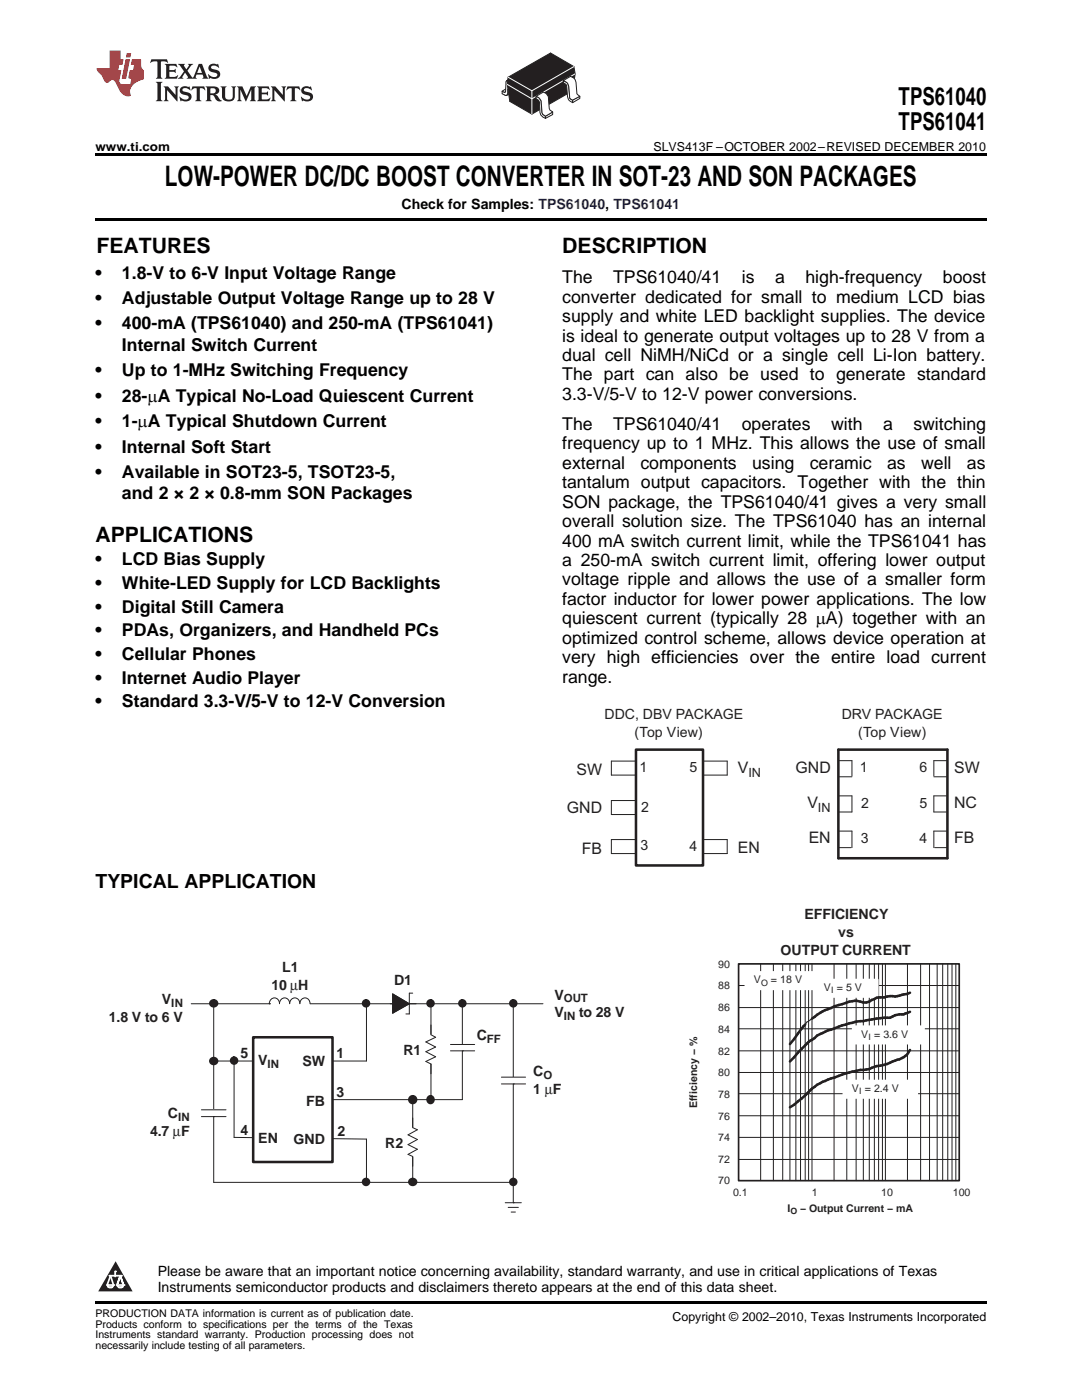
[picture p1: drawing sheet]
<svg xmlns="http://www.w3.org/2000/svg" width="216mm" height="279mm" viewBox="0 0 216 279" stroke-linecap="round" stroke-linejoin="round" font-family="sans-serif">
<path d="M30.2 11.8l-.2 .8a1.31 1.31 0 0 1 1.4-.3v2.9l-.3 .5h1.3l-.3-.5v-2.7l.3-.3a1.09 1.09 0 0 1 1.1 .4l-.2-.8zM32.9 12.8l.3 .4v2l-.3 .5h2.4l.2-.7a1.48 1.48 0 0 1-1.7 .3v-1l1 .1 .2 .2v-.9l-.2 .3h-1v-.7l.2-.2a1.73 1.73 0 0 1 1.4 .3l-.2-.6zM35.5 12.8l1.2 1.4-.7 1-.5 .5h1.1l-.2-.3 .5-.9 .6 .9-.2 .3h2l-.3-.3 .2-.5h1.2l.2 .5-.2 .3h1.2l-.3-.4-1-2.5h-.6l-1.3 2.7-1-1.4 1.1-1.3h-1l.2 .2-.5 .9-.5-.9 .2-.2zM39.8 13.3l.5 1.3h-1zM41.9 12.9a.83 .83 0 0 0-.3 1 .83 .83 0 0 0 .8 .5l.8 .2 .2 .3a1 1 0 0 1-1 .5 1 1 0 0 1-.8-.6l.1 .9 .2-.1a1.65 1.65 0 0 0 2-.5 .89 .89 0 0 0-.8-1.2l-.8-.2-.2-.3a.91 .91 0 0 1 1.6 .2l-.2-.8h-.4a1.34 1.34 0 0 0-1.2 .1zM31.1 16.3l.3 .5v2.9l-.3 .5h1.3l-.3-.5v-2.9l.3-.5zM32.7 17.2l.2 .5v2l-.2 .5h.9l-.3-.5 .1-1.7 2 2.2v-2.5l.3-.5h-.9l.2 .3v1.4l-1.5-1.7zM36.2 17.4a.83 .83 0 0 0-.3 .9 .83 .83 0 0 0 .8 .6l.8 .2 .2 .3a1 1 0 0 1-1 .5 1 1 0 0 1-.8-.6l.1 .9 .2-.1a1.66 1.66 0 0 0 2-.5 .89 .89 0 0 0-.9-1.2l-.7-.2-.2-.3a.91 .91 0 0 1 1.6 .2l-.2-.9-.4 .1a1.36 1.36 0 0 0-1.2 .1zM38.4 17.2l-.2 .9a.61 .61 0 0 1 1.1-.3v1.9l-.4 .5h1.3l-.3-.5v-1.9l.2-.2a.81 .81 0 0 1 .8 .5l-.1-.9zM41 17.2l.3 .5v2l-.3 .5h1.3l-.3-.3v-.9a.72 .72 0 0 1 .9 .6 .85 .85 0 0 0 1.4 .5l-.5-.3-.5-.7-.3-.3a.78 .78 0 0 0 .7-.7 .78 .78 0 0 0-.7-.8zM42 17.7l.2-.1a.6 .6 0 0 1 .7 .1 .6 .6 0 0 1 .1 .7l-.2 .2h-.8zM44 17.2l.3 .3a3.4 3.4 0 0 0 .3 2.4 1.57 1.57 0 0 0 2.2-.3l.1-2.1 .2-.3h-1l.3 .5v1.5a.76 .76 0 0 1-.7 .7 .76 .76 0 0 1-.8-.7v-1.5l.3-.5zM47.3 17.2l.3 .5v2l-.3 .5h.9l-.2-.5v-1.8l1 2.3 1.1-2.3v1.8l-.2 .5h1.2l-.3-.5v-2l.3-.5h-1.1l-.8 2-.8-2zM51.3 17.2l.3 .5v2l-.3 .5h2.4l.2-.7a1.49 1.49 0 0 1-1.6 .3l-.1-1h1l.3 .3v-.9l-.3 .3h-1v-.7l.3-.2a1.73 1.73 0 0 1 1.4 .3l-.3-.7zM54.1 17.2l.3 .5v2l-.3 .5h1l-.4-.5 .1-1.7 2 2.2v-2.5l.3-.5h-.9l.2 .3v1.4l-1.5-1.7zM57.4 17.2l-.2 .9a.8 .8 0 0 1 1-.5v2.1l-.3 .5h1.3l-.4-.5v-1.9l.2-.2a.81 .81 0 0 1 .9 .5l-.2-.9zM60.4 17.4a.83 .83 0 0 0-.3 .9 .83 .83 0 0 0 .8 .6l.8 .2 .2 .3a1 1 0 0 1-1 .5 1 1 0 0 1-.8-.6l.2 .9 .1-.1a1.66 1.66 0 0 0 2-.5 .89 .89 0 0 0-.8-1.2l-.8-.2-.2-.3a.91 .91 0 0 1 1.6 .2l-.2-.9-.3 .1a1.35 1.35 0 0 0-1.3 .1z" fill="#231f20"/>
<path d="M21.9 10.1v3.5h-2.6a2.13 2.13 0 0 0 .9 1.4l.4 .6a.94 .94 0 0 0 1.1 .9 .75 .75 0 0 1 .6-.5 .75 .75 0 0 1 .7 .4l.5 1a2.1 2.1 0 0 0 2.6 1.7 2.2 2.2 0 0 1 1.7-3l.9-.3v-1.8a1.16 1.16 0 0 1-.5-1v-1.2h-1.9l-.2 1.2h.7l-.3 1h-.6l-.3 1.3v.3l.6 .1-.2 1.1h-.9a.93 .93 0 0 1-1.3-.8l.4-2h-.6l.2-1h.6l.3-1.2h-.6v-1.7zM25.1 11.8l-.8 3.9h.9l.7-3.9zM25.3 10.6l-.2 .9h.9l.2-.9z" fill="#ee1d23"/>
<path d="M101.4 15.4l8.5-4.8 4.6 2.7 .3 1.4-.5 3.4-8.2 4.7-4.4-2.6-.5-3.4z" fill-rule="evenodd" fill="#231f20"/>
<g fill="none" stroke="#231f20" stroke-width=".2">
<path d="M100.9 17.8l-.7 .4M101.1 16.1l-.1 .2-.1 2-.2 .2-.5-.3M101.2 16.8l.5 3.4 4.4 2.6M101.3 16l-.2 .1M101.3 17.8v.9l-.3 .3-.8-.3v-.5M101.4 15.4l-.2 1.4M101.4 15.4l4.7 2.7M101.4 15.9l-.3 .2M101.5 18.8l-.4 .2M106.1 18.1v4.7M114.5 13.3l-4.6-2.7-8.5 4.8M114.5 13.3l-8.4 4.8"/>
<path d="M114.5 13.3l.3 1.4M114.8 14.7l-8.7 5-4.9-2.9M114.8 14.7l-.5 3.4-8.2 4.7"/>
</g>
<path d="M106.1 18.1v4.7M114.5 13.3l-8.4 4.8-4.7-2.7M114.8 14.7l-8.7 5-4.9-2.9" fill="none" stroke="#fff" stroke-width=".2"/>
<path d="M112.4 16.1a1.34 1.34 0 0 1 1.1 1.2l.2 2.3 .6 .4v.5a1.39 1.39 0 0 1-1.1-1.2l-.1-2.3-.7-.5z" fill-rule="evenodd" fill="#fff"/>
<path d="M112.4 16.1a1.34 1.34 0 0 1 1.1 1.2l.2 2.3 .6 .4v.5a1.39 1.39 0 0 1-1.1-1.2l-.1-2.3-.7-.5z" fill="none" stroke="#231f20" stroke-width=".2"/>
<path d="M114.3 20l1.4-.8v.4l-1.4 .9z" fill="#fff"/>
<path d="M114.3 20l1.4-.8v.4l-1.4 .9z" fill="none" stroke="#231f20" stroke-width=".2"/>
<path d="M112.4 16.1l1.4-.9a1.34 1.34 0 0 1 1.1 1.2l.2 2.3 .6 .5-1.4 .8a.74 .74 0 0 1-.6-.7l-.2-2a1.34 1.34 0 0 0-1.1-1.2z" fill-rule="evenodd" fill="#fff"/>
<path d="M112.4 16.1l1.4-.9a1.34 1.34 0 0 1 1.1 1.2l.2 2.3 .6 .5-1.4 .8a.74 .74 0 0 1-.6-.7l-.2-2a1.34 1.34 0 0 0-1.1-1.2z" fill="none" stroke="#231f20" stroke-width=".2"/>
<path d="M107 19.2a1.39 1.39 0 0 1 1 1.2l.2 2.1 .1 .4 .5 .3v.4l-.9-.7-.2-.5v-2l-.4-.5-.3-.2z" fill-rule="evenodd" fill="#fff"/>
<path d="M107 19.2a1.39 1.39 0 0 1 1 1.2l.2 2.1 .1 .4 .5 .3v.4l-.9-.7-.2-.5v-2l-.4-.5-.3-.2z" fill="none" stroke="#231f20" stroke-width=".2"/>
<path d="M108.8 23.2l1.5-.8v.5l-1.5 .7z" fill="#fff"/>
<path d="M108.8 23.2l1.5-.8v.5l-1.5 .7z" fill="none" stroke="#231f20" stroke-width=".2"/>
<path d="M107 19.2l1.4-.8a1.39 1.39 0 0 1 1 1.2l.2 2.1 .2 .3 .5 .4-1.5 .8-.5-.3-.1-.4-.2-2.1a1.39 1.39 0 0 0-1-1.2z" fill-rule="evenodd" fill="#fff"/>
<path d="M107 19.2l1.4-.8a1.39 1.39 0 0 1 1 1.2l.2 2.1 .2 .3 .5 .4-1.5 .8-.5-.3-.1-.4-.2-2.1a1.39 1.39 0 0 0-1-1.2z" fill="none" stroke="#231f20" stroke-width=".2"/>
<path d="M23.1 251.7l3.4 6h-6.9z" fill="#231f20"/>
<path d="M21.4 256.5h1.2l-.3 .5h-.3a.55 .55 0 0 1-.6-.5z" fill-rule="evenodd" fill="#fff"/>
<path d="M21.4 256.5h1.2l-.3 .5h-.3a.55 .55 0 0 1-.6-.5z" fill="none" stroke="#231f20" stroke-width=".34"/>
<path d="M21.4 256.5h1.2l-.3 .5h-.5z" fill="none" stroke="#fff" stroke-width=".34"/>
<path d="M23 254.7h.1" fill="none" stroke="#fff" stroke-width=".34"/>
<path d="M23 253.7v1z" fill="#fff"/>
<path d="M23 253.7v1z" fill="none" stroke="#fff" stroke-width=".34"/>
<circle cx="23" cy="253.7" r=".17" fill="#fff"/>
<path d="M21.9 254.6h.1" fill="none" stroke="#fff" stroke-width=".34"/>
<path d="M21.9 254.6h2.3z" fill="#fff"/>
<path d="M21.9 254.6h2.3z" fill="none" stroke="#fff" stroke-width=".34"/>
<circle cx="24.2" cy="254.6" r=".17" fill="#fff"/>
<path d="M23.3 256.5h.1" fill="none" stroke="#fff" stroke-width=".34"/>
<path d="M24 254.6l-.7 1.9z" fill="#fff"/>
<path d="M24 254.6l-.7 1.9z" fill="none" stroke="#fff" stroke-width=".34"/>
<path d="M24 254.6l.7 1.9z" fill="#fff"/>
<path d="M24 254.6l.7 1.9z" fill="none" stroke="#fff" stroke-width=".34"/>
<path d="M24.6 256.5h.1" fill="none" stroke="#fff" stroke-width=".34"/>
<circle cx="21.4" cy="256.5" r=".17" fill="#fff"/>
<path d="M22.1 254.6l-.7 1.9z" fill="#fff"/>
<path d="M22.1 254.6l-.7 1.9z" fill="none" stroke="#fff" stroke-width=".34"/>
<path d="M22.1 254.6l.5 1.9z" fill="#fff"/>
<path d="M22.1 254.6l.5 1.9z" fill="none" stroke="#fff" stroke-width=".34"/>
<circle cx="22.6" cy="256.5" r=".17" fill="#fff"/>
<path d="M23.4 256.5h1.3a.65 .65 0 0 1-.7 .5 .65 .65 0 0 1-.6-.5z" fill-rule="evenodd" fill="#fff"/>
<path d="M23.4 256.5h1.3a.65 .65 0 0 1-.7 .5 .65 .65 0 0 1-.6-.5z" fill="none" stroke="#231f20" stroke-width=".34"/>
<path d="M23.4 256.5h1.3l-.4 .5h-.6z" fill="none" stroke="#fff" stroke-width=".34"/>
<path d="M23.3 256.5h.1" fill="none" stroke="#fff" stroke-width=".34"/>
<circle cx="24.7" cy="256.5" r=".17" fill="#fff"/>
<path d="M122 151.9h23.1v2.8h-23.1zM122 167.6h23.1v2.7h-23.1z" fill="none" stroke="#231f20" stroke-width=".2"/>
<path d="M126.9 149.6h13.4v23.1h-13.4z" fill-rule="evenodd" fill="#fff"/>
<path d="M126.9 149.6h13.4v23.1h-13.4zM167.3 149.6h21.7v21.7h-21.7z" fill="none" stroke="#231f20" stroke-width=".51"/>
<path d="M122 159.8h4.9v2.8h-4.9z" fill="none" stroke="#231f20" stroke-width=".2"/>
<path d="M170 151.8v3.2M186.3 151.8v3.2" fill="none" stroke="#231f20" stroke-width=".2" stroke-dasharray="3 1.2"/>
<path d="M170 151.8h-2.7M170 158.8h-2.7M170 155h-2.7M186.3 151.8h2.7M186.3 158.8h2.7M186.3 155h2.7M167.3 169.2h2.7M170 162.1h-2.7M170 165.9h-2.7M186.3 162.1h2.7M186.3 165.9h2.7M189 169.2h-2.7" fill="none" stroke="#231f20" stroke-width=".2" stroke-dasharray="2.5 .8"/>
<path d="M170 158.8v3.3M186.3 158.8v3.3" fill="none" stroke="#231f20" stroke-width=".2" stroke-dasharray="3.2 1.2"/>
<path d="M170 169.2v-3.3M186.3 169.2v-3.3" fill="none" stroke="#231f20" stroke-width=".2" stroke-dasharray="3.4 1.2"/>
<path d="M147.4 192.4h44v43.2h-44z" fill="#fff"/>
<path d="M147.4 192.4h44v43.2h-44z" fill="none" stroke="#231f20" stroke-width=".34"/>
<g fill="none" stroke="#231f20" stroke-width=".2">
<path d="M147.4 196.7h44M151.8 192.4v43.2M154.3 192.4v43.2M156.2 192.4v43.2M157.6 192.4v43.2M158.8 192.4v43.2M159.7 192.4v43.2M160.7 192.4v43.2M161.3 192.4v43.2M162 192.4v43.2M166.4 192.4v43.2M169 192.4v43.2"/>
<path d="M170.8 192.4v43.2M172.3 192.4v43.2M173.5 192.4v43.2M174.5 192.4v43.2M175.3 192.4v43.2M176.1 192.4v43.2M176.7 192.4v43.2M181.1 192.4v43.2M183.7 192.4v43.2M185.5 192.4v43.2M187 192.4v43.2M188.1 192.4v43.2"/>
<path d="M189.1 192.4v43.2M190 192.4v43.2M190.7 192.4v43.2M147.4 218.3h44M147.4 214h44M147.4 209.7h44M147.4 205.3h44M147.4 201.1h44M162 203.3l-1 .7-.3 .5M147.4 231.4h44M147.4 227h44M147.4 222.7h44"/>
</g>
<path d="M162.7 195.5h12.4v3.5h-12.4z" fill="#fff"/>
<path d="M162.7 195.5h12.4v3.5h-12.4z" fill="none" stroke="#fff" stroke-width=".34"/>
<path d="M170.2 204.8h14.2v3.5h-14.2z" fill="#fff"/>
<path d="M170.2 204.8h14.2v3.5h-14.2z" fill="none" stroke="#fff" stroke-width=".34"/>
<path d="M168.3 215.6h14.7v3.5h-14.7z" fill="#fff"/>
<path d="M168.3 215.6h14.7v3.5h-14.7z" fill="none" stroke="#fff" stroke-width=".34"/>
<path d="M181.6 198.1a11.4 11.4 0 0 1-4.6 .8l-.6 .2a3.5 3.5 0 0 0-2.4 .5 2.13 2.13 0 0 1-2.3 .3 5.6 5.6 0 0 0-3.7 .5 14.2 14.2 0 0 0-6 2.9M160.7 204.5l-3.1 3.9M181.6 209.5a4 4 0 0 1-3 2.2l-2.2 .8a6.9 6.9 0 0 0-2.9 .9 24.5 24.5 0 0 0-7.7 1.8 11.8 11.8 0 0 0-5.1 3.4l-2.2 1.9-.9 .5M181.6 201.9l-1.3 .5-1.7 .2-1 .5h-1.2l-2.9 .4a32.6 32.6 0 0 0-10.5 3.2l-1 .8a9.8 9.8 0 0 0-3.5 3.5l-.9 .8" fill="none" stroke="#231f20" stroke-width=".51"/>
<path d="M38.2 200.3h70.1M42.6 200.3v35.7M42.6 211.8h30.5M60.7 219.5h31.6M46.7 227l26.4 .3" fill="none" stroke="#231f20" stroke-width=".2"/>
<path d="M53.7 199.5l8.2-.1v2.1h-8.2z" fill="#fff"/>
<path d="M78.4 198.4l3.3 1.9-3.3 1.9zM82.4 198.2h-.7v4.2h-.7M53.7 200.3h.1M55.8 200.2a1.02 1.02 0 0 0-1.1-1 1.02 1.02 0 0 0-1 1.1M57.8 200.2a1.02 1.02 0 0 0-1.1-1 1.02 1.02 0 0 0-.9 1.1M59.8 200.3a1.03 1.03 0 0 1 1-1.1 1.03 1.03 0 0 1 1.1 1.1M59.8 200.2a1.02 1.02 0 0 0-1-1 1.02 1.02 0 0 0-1 1.1" fill="none" stroke="#231f20" stroke-width=".2"/>
<path d="M78.4 198.4l3.3 1.9-3.3 1.9z" fill="#231f20"/>
<path d="M78.4 198.4l3.3 1.9-3.3 1.9zM77.9 200.3h5.1" fill="none" stroke="#231f20" stroke-width=".2"/>
<path d="M41.2 221.5h2.6v1.3h-2.6z" fill="#fff"/>
<path d="M40.2 221.5h4.9M40.2 222.8h4.9M42.6 222.8h.1" fill="none" stroke="#231f20" stroke-width=".2"/>
<path d="M50.5 207h15.9v24.9h-15.9z" fill="#fff"/>
<path d="M50.5 207h15.9v24.9h-15.9z" fill="none" stroke="#231f20" stroke-width=".51"/>
<path d="M73.1 200.3v11.5M73.1 227.3v8.7" fill="none" stroke="#231f20" stroke-width=".2"/>
<circle cx="73" cy="200.2" r=".68" fill="#231f20"/>
<circle cx="73" cy="200.2" r=".68" fill="none" stroke="#231f20" stroke-width=".34"/>
<circle cx="73.1" cy="200.3" r=".17" fill="#231f20"/>
<circle cx="42.7" cy="200.3" r=".72" fill="#231f20"/>
<circle cx="42.7" cy="200.3" r=".72" fill="none" stroke="#231f20" stroke-width=".34"/>
<circle cx="42.6" cy="200.3" r=".17" fill="#231f20"/>
<circle cx="42.7" cy="211.8" r=".72" fill="#231f20"/>
<circle cx="42.7" cy="211.8" r=".72" fill="none" stroke="#231f20" stroke-width=".34"/>
<circle cx="42.6" cy="211.8" r=".17" fill="#231f20"/>
<path d="M86 200.3v19.2" fill="none" stroke="#231f20" stroke-width=".2"/>
<path d="M85.1 206.5h1.9v5.8h-1.9z" fill="#fff"/>
<path d="M86 204.6v1.9l.9 .5-1.9 .9 1.9 1.1-1.9 .9 1.9 1-1.9 .9 1 .5v2" fill="none" stroke="#231f20" stroke-width=".2"/>
<circle cx="85.9" cy="200.2" r=".68" fill="#231f20"/>
<circle cx="85.9" cy="200.2" r=".68" fill="none" stroke="#231f20" stroke-width=".34"/>
<circle cx="86" cy="200.3" r=".17" fill="#231f20"/>
<circle cx="86" cy="219.4" r=".72" fill="#231f20"/>
<circle cx="86" cy="219.4" r=".72" fill="none" stroke="#231f20" stroke-width=".34"/>
<circle cx="86" cy="219.5" r=".17" fill="#231f20"/>
<path d="M82.4 219.5v16.5" fill="none" stroke="#231f20" stroke-width=".2"/>
<path d="M81.4 225h2v5.8h-2z" fill="#fff"/>
<path d="M82.4 223.1v1.9l.9 .5-1.9 1 1.9 .9-1.9 1 1.9 1-1.9 1 1 .4v1.9" fill="none" stroke="#231f20" stroke-width=".2"/>
<circle cx="82.4" cy="219.5" r=".76" fill="#231f20"/>
<circle cx="82.4" cy="219.5" r=".76" fill="none" stroke="#231f20" stroke-width=".34"/>
<circle cx="82.4" cy="219.5" r=".17" fill="#231f20"/>
<path d="M42.6 236h59.8" fill="none" stroke="#231f20" stroke-width=".2"/>
<circle cx="73" cy="235.9" r=".68" fill="#231f20"/>
<circle cx="73" cy="235.9" r=".68" fill="none" stroke="#231f20" stroke-width=".34"/>
<circle cx="73.1" cy="236" r=".17" fill="#231f20"/>
<circle cx="82.4" cy="235.9" r=".72" fill="#231f20"/>
<circle cx="82.4" cy="235.9" r=".72" fill="none" stroke="#231f20" stroke-width=".34"/>
<circle cx="82.4" cy="236" r=".17" fill="#231f20"/>
<path d="M92.3 200.3v19.2" fill="none" stroke="#231f20" stroke-width=".2"/>
<path d="M90.9 208.4h2.6v1.3h-2.6z" fill="#fff"/>
<path d="M89.9 208.4h4.8M89.9 209.7h4.8M92.3 209.7h.1" fill="none" stroke="#231f20" stroke-width=".2"/>
<circle cx="92.3" cy="200.2" r=".68" fill="#231f20"/>
<circle cx="92.3" cy="200.2" r=".68" fill="none" stroke="#231f20" stroke-width=".34"/>
<circle cx="92.3" cy="200.3" r=".17" fill="#231f20"/>
<path d="M102.4 200.3v39.7" fill="none" stroke="#231f20" stroke-width=".2"/>
<path d="M101.1 215h2.6v1.2h-2.6z" fill="#fff"/>
<path d="M100 215h4.9M100 216.3h4.9M102.4 216.3h.1" fill="none" stroke="#231f20" stroke-width=".2"/>
<circle cx="102.4" cy="200.2" r=".68" fill="#231f20"/>
<circle cx="102.4" cy="200.2" r=".68" fill="none" stroke="#231f20" stroke-width=".34"/>
<circle cx="102.4" cy="200.3" r=".17" fill="#231f20"/>
<circle cx="102.4" cy="235.9" r=".68" fill="#231f20"/>
<circle cx="102.4" cy="235.9" r=".68" fill="none" stroke="#231f20" stroke-width=".34"/>
<circle cx="102.4" cy="236" r=".17" fill="#231f20"/>
<path d="M46.7 212v15M100.8 240h3.2M101.4 241h2M102 241.9h.8M102.4 240h.1" fill="none" stroke="#231f20" stroke-width=".2"/>
<circle cx="46.7" cy="211.7" r=".68" fill="#231f20"/>
<circle cx="46.7" cy="211.7" r=".68" fill="none" stroke="#231f20" stroke-width=".34"/>
<circle cx="46.7" cy="211.7" r=".17" fill="#231f20"/>
<path d="M148.7 194h14.5v3.4h-14.5z" fill="#fff"/>
<path d="M148.7 194h14.5v3.4h-14.5z" fill="none" stroke="#fff" stroke-width=".34"/>
<path d="M19 30.6h177.8v.5h-177.8zM19 43.6h177.8v.6h-177.8zM19 259.7h177.8v.5h-177.8z" fill="#000"/>
<text font-size="5.6" x="32.9" y="37">LOW-POWER DC/DC BOOST CONVERTER IN SOT-23 AND SON PACKAGES</text>
<g font-size="4.9">
<text x="179.3" y="21">TPS61040</text>
<text x="179.3" y="25.9">TPS61041</text>
</g>
<g font-size="4.2">
<text x="19.2" y="50.5">FEATURES</text>
<text x="112.2" y="50.5">DESCRIPTION</text>
<text x="19" y="108.1">APPLICATIONS</text>
</g>
<text font-size="3.9" x="19" y="177.2">TYPICAL APPLICATION</text>
<g font-size="3.5">
<text x="19" y="55.6">•</text>
<text x="24.3" y="55.6">1.8-V to 6-V Input Voltage Range</text>
<text x="112.2" y="56.5">The</text>
<text x="122.4" y="56.5">TPS61040/41</text>
<text x="148" y="56.5">is</text>
<text x="154.7" y="56.5">a</text>
<text x="160.7" y="56.5">high-frequency</text>
<text x="188.1" y="56.5">boost</text>
<text x="19" y="60.7">•</text>
<text x="19" y="65.8">•</text>
<text x="24.3" y="60.7">Adjustable Output Voltage Range up to 28 V</text>
<text x="24.3" y="65.8">400-mA (TPS61040) and 250-mA (TPS61041)</text>
<text x="112.2" y="60.4">converter dedicated for small to medium LCD bias</text>
<text x="112.2" y="64.3">supply and white LED backlight supplies. The device</text>
<text x="24.3" y="70">Internal Switch Current</text>
<text x="112.2" y="68.2">is ideal to generate output voltages up to 28 V from a</text>
<text x="19" y="75.1">•</text>
<text x="24.3" y="75.1">Up to 1-MHz Switching Frequency</text>
<text x="112.2" y="72">dual cell NiMH/NiCd or a single cell Li-Ion battery.</text>
<text x="112.2" y="75.9">The part can also be used to generate standard</text>
<text x="19" y="80.2">•</text>
<text x="24.3" y="80.2">28-mA Typical No-Load Quiescent Current</text>
<text x="112.2" y="79.8">3.3-V/5-V to 12-V power conversions.</text>
<text x="19" y="85.2">•</text>
<text x="24.3" y="85.2">1-mA Typical Shutdown Current</text>
<text x="112.2" y="85.8">The</text>
<text x="112.2" y="89.7">frequency up to 1 MHz. This allows the use of small</text>
<text x="122.4" y="85.8">TPS61040/41</text>
<text x="148" y="85.8">operates</text>
<text x="165.8" y="85.8">with</text>
<text x="176.2" y="85.8">a</text>
<text x="182.3" y="85.8">switching</text>
<text x="19" y="90.3">•</text>
<text x="19" y="95.4">•</text>
<text x="24.3" y="90.3">Internal Soft Start</text>
<text x="24.3" y="95.4">Available in SOT23-5, TSOT23-5,</text>
<text x="112.2" y="93.6">external</text>
<text x="127.8" y="93.6">components</text>
<text x="150.1" y="93.6">using</text>
<text x="161.6" y="93.6">ceramic</text>
<text x="177" y="93.6">as</text>
<text x="183.8" y="93.6">well</text>
<text x="192.9" y="93.6">as</text>
<text x="24.3" y="99.6">and 2 × 2 × 0.8-mm SON Packages</text>
<text x="112.2" y="97.4">tantalum output capacitors. Together with the thin</text>
<text x="112.2" y="101.3">SON package, the TPS61040/41 gives a very small</text>
<text x="112.2" y="105.2">overall solution size. The TPS61040 has an internal</text>
<text x="19" y="112.8">•</text>
<text x="24.3" y="112.8">LCD Bias Supply</text>
<text x="112.2" y="109.1">400 mA switch current limit, while the TPS61041 has</text>
<text x="112.2" y="113">a 250-mA switch current limit, offering lower output</text>
<text x="19" y="117.5">•</text>
<text x="24.3" y="117.5">White-LED Supply for LCD Backlights</text>
<text x="112.2" y="116.8">voltage ripple and allows the use of a smaller form</text>
<text x="19" y="122.3">•</text>
<text x="24.3" y="122.3">Digital Still Camera</text>
<text x="112.2" y="120.7">factor inductor for lower power applications. The low</text>
<text x="112.2" y="124.6">quiescent current (typically 28 mA) together with an</text>
<text x="19" y="127">•</text>
<text x="19" y="131.7">•</text>
<text x="24.3" y="127">PDAs, Organizers, and Handheld PCs</text>
<text x="24.3" y="131.7">Cellular Phones</text>
<text x="112.2" y="128.5">optimized control scheme, allows device operation at</text>
<text x="19" y="136.5">•</text>
<text x="24.3" y="136.5">Internet Audio Player</text>
<text x="112.2" y="132.4">very high efficiencies over the entire load current</text>
<text x="112.2" y="136.2">range.</text>
<text x="19" y="141.2">•</text>
<text x="24.3" y="141.2">Standard 3.3-V/5-V to 12-V Conversion</text>
</g>
<g font-size="3.2" fill="#231f20">
<text x="115.1" y="154.6">SW</text>
<text x="147.2" y="154.4">V</text>
<text x="158.7" y="154.2">GND</text>
<text x="190.4" y="154.2">SW</text>
<text x="161.1" y="161.3">V</text>
<text x="190.4" y="161.3">NC</text>
<text x="113.1" y="162.2">GND</text>
<text x="116.1" y="170.4">FB</text>
<text x="147.2" y="170.2">EN</text>
<text x="161.4" y="168.3">EN</text>
<text x="190.4" y="168.3">FB</text>
</g>
<g font-size="2.8">
<text x="80.1" y="41.6">Check for Samples: TPS61040, TPS61041</text>
<text x="31.5" y="254.7">Please be aware that an important notice concerning availability, standard warranty, and use in critical applications of Texas</text>
<text x="31.5" y="257.9">Instruments semiconductor products and disclaimers thereto appears at the end of this data sheet.</text>
</g>
<g font-size="2.8" fill="#231f20">
<text x="120.6" y="143.5">DDC, DBV PACKAGE</text>
<text x="168" y="143.5">DRV PACKAGE</text>
<text x="126.6" y="147.1">(Top View)</text>
<text x="171.3" y="147.1">(Top View)</text>
<text x="127.6" y="154">1</text>
<text x="137.6" y="154.1">5</text>
<text x="171.6" y="154.1">1</text>
<text x="183.5" y="154.1">6</text>
<text x="127.9" y="162">2</text>
<text x="171.9" y="161.2">2</text>
<text x="183.5" y="161.2">5</text>
<text x="127.8" y="169.7">3</text>
<text x="137.6" y="169.7">4</text>
<text x="171.8" y="168.2">3</text>
<text x="183.5" y="168.2">4</text>
<text x="160.5" y="183.5">EFFICIENCY</text>
<text x="155.8" y="190.5">OUTPUT CURRENT</text>
<text x="167.3" y="187">vs</text>
<text x="54.2" y="197.6">10 µH</text>
<text x="56.3" y="194.1">L1</text>
<text x="78.6" y="196.5">D1</text>
<text x="21.7" y="204">1.8 V to 6 V</text>
<text x="32.3" y="200.4">V</text>
<text x="110.6" y="199.5">V</text>
<text x="110.6" y="203">V</text>
<text x="115.5" y="203">to 28 V</text>
<text x="95.1" y="207.6">C</text>
<text x="48" y="211.2">5</text>
<text x="51.5" y="212.5">V</text>
<text x="60.3" y="212.8">SW</text>
<text x="67.1" y="211.1">1</text>
<text x="80.5" y="210.5">R1</text>
<text x="106.4" y="214.8">C</text>
<text x="61.1" y="220.6">FB</text>
<text x="67.1" y="218.9">3</text>
<text x="106.4" y="218.4">1 µF</text>
<text x="29.9" y="226.7">4.7 µF</text>
<text x="33.5" y="223.2">C</text>
<text x="48" y="226.6">4</text>
<text x="67.4" y="226.7">2</text>
<text x="51.5" y="228.1">EN</text>
<text x="58.6" y="228.3">GND</text>
<text x="76.8" y="229">R2</text>
</g>
<g font-size="2.5">
<text x="19" y="30.1">www.ti.com</text>
<text x="130.4" y="30.1">SLVS413F –OCTOBER 2002–REVISED DECEMBER 2010</text>
<text x="134.2" y="263.6">Copyright © 2002–2010, Texas Instruments Incorporated</text>
</g>
<g font-size="2.5" fill="#231f20">
<text x="149.3" y="155">IN</text>
<text x="163.2" y="162">IN</text>
</g>
<g font-size="2.3" fill="#231f20">
<text x="34.2" y="201">IN</text>
<text x="112.5" y="200.1">OUT</text>
<text x="112.5" y="203.6">IN</text>
<text x="97.2" y="208.2">FF</text>
<text x="53.4" y="213.1">IN</text>
<text x="108.4" y="215.4">O</text>
<text x="35.5" y="223.8">IN</text>
</g>
<g font-size="2.1" fill="#231f20">
<text x="143.3" y="197.4">88</text>
<text x="143.3" y="193.1">90</text>
<text x="150.4" y="196.3">V</text>
<text x="153.8" y="196.3">= 18 V</text>
<text x="164.4" y="197.8">V</text>
<text x="167" y="197.8">= 5 V</text>
<text x="143.3" y="201.8">86</text>
<text x="143.3" y="206.1">84</text>
<text x="171.8" y="207.1">V</text>
<text x="174.4" y="207.1">= 3.6 V</text>
<text x="143.3" y="214.7">80</text>
<text x="143.3" y="210.5">82</text>
<text x="139.1" y="221.1" transform="rotate(-90 139.1 221.1)">Efficiency − %</text>
<text x="143.3" y="219">78</text>
<text x="170" y="217.9">V</text>
<text x="172.6" y="217.9">= 2.4 V</text>
<text x="143.3" y="227.7">74</text>
<text x="143.3" y="223.4">76</text>
<text x="143.3" y="232.1">72</text>
<text x="143.3" y="236.4">70</text>
<text x="146.3" y="238.7">0.1</text>
<text x="162" y="238.7">1</text>
<text x="175.8" y="238.7">10</text>
<text x="190.1" y="238.7">100</text>
<text x="157.1" y="241.8">I</text>
<text x="159.6" y="241.8">− Output Current − mA</text>
</g>
<g font-size="2.1">
<text x="19" y="262.9">PRODUCTION DATA information is current as of publication date.</text>
<text x="19" y="265">Products conform to specifications per the terms of the Texas</text>
<text x="19" y="267.1">Instruments standard warranty. Production processing does not</text>
<text x="19" y="269.2">necessarily include testing of all parameters.</text>
</g>
<g font-size="1.8" fill="#231f20">
<text x="151.9" y="196.7">O</text>
<text x="165.8" y="198.2">I</text>
<text x="173.3" y="207.5">I</text>
<text x="171.4" y="218.4">I</text>
<text x="157.7" y="242.2">O</text>
</g>
<text font-size=".4" fill="#fff" x="19" y="50.4">1</text>
</svg>
